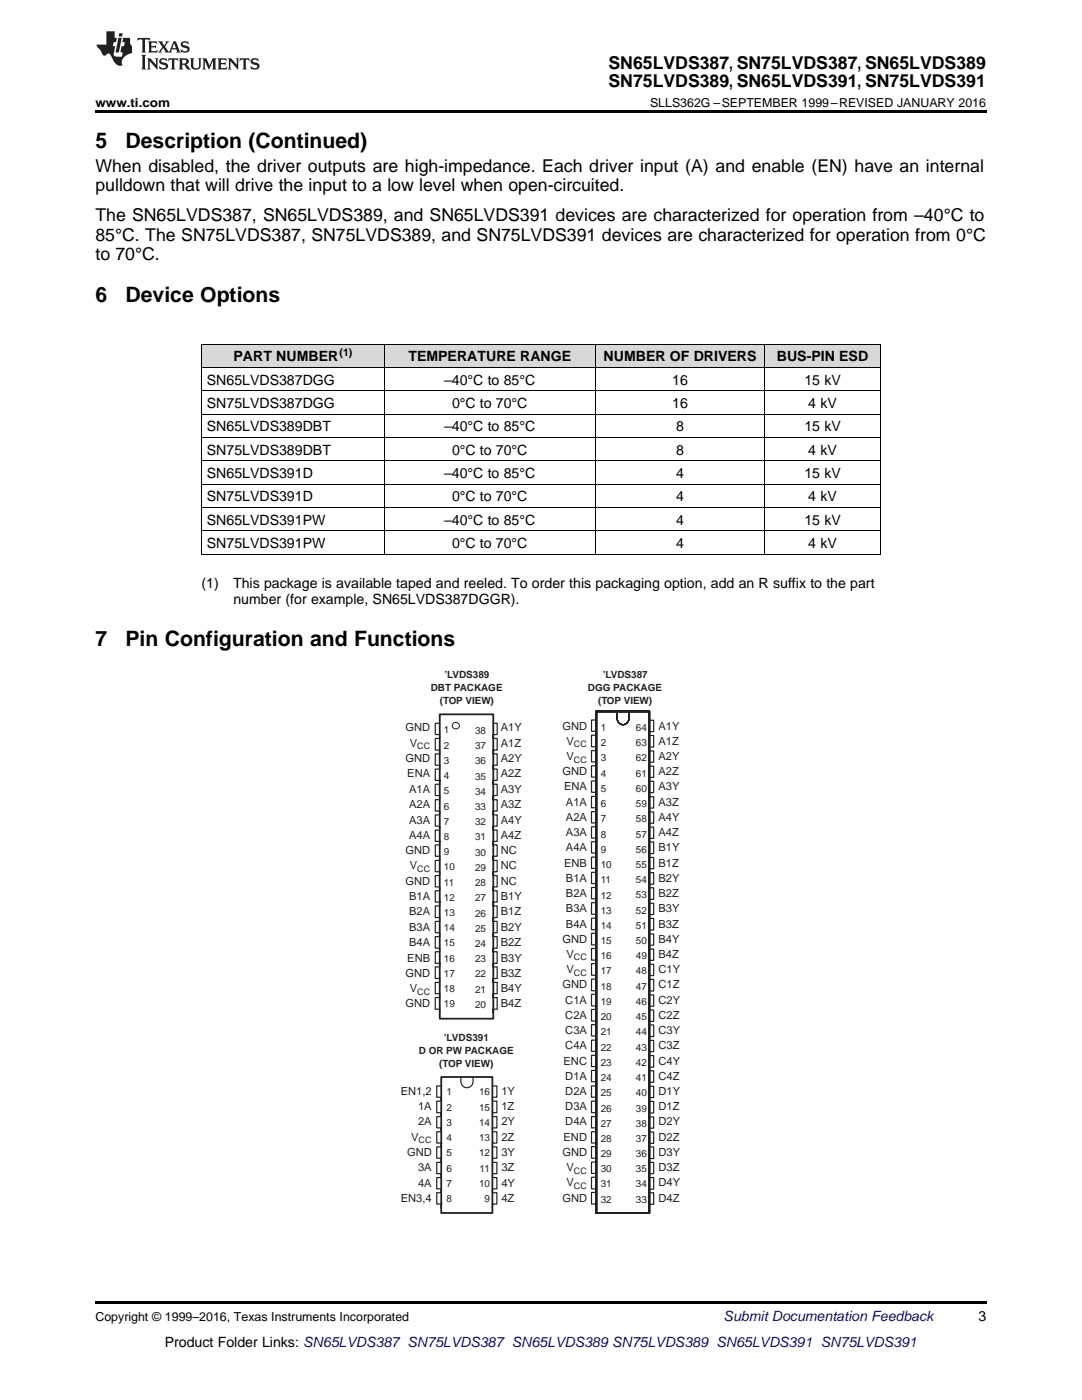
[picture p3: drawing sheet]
<svg xmlns="http://www.w3.org/2000/svg" width="216mm" height="279mm" viewBox="0 0 216 279" stroke-linecap="round" stroke-linejoin="round" font-family="sans-serif">
<g fill="#d8d8d8">
<path d="M40.2 68.7h36.6v4.7h-36.6z"/>
<path d="M76.8 68.7h42v4.7h-42z"/>
<path d="M118.8 68.7h33.8v4.7h-33.8z"/>
<path d="M152.6 68.7h23.1v4.7h-23.1z"/>
</g>
<path d="M19 259.7h177.8v.5h-177.8z" fill="#000"/>
<g fill="none" stroke="#231f20" stroke-width=".24">
<path d="M87.7 155.7h.1M87.7 144.3h-.8v2.3h.8v.8h-.8v2.3h.8v.8h-.8v2.2h.8v.8h-.8v2.2h.8v.8h-.8v2.3h.8v.8h-.8v2.3h.8v.7h-.8v2.3h.8v.8h-.8v2.2h.8v.8M98.3 155.7h.1M98.3 144.3h.9v2.3h-.9v.8h.9v2.3h-.9v.8h.9v2.2h-.9v.8h.9v2.2h-.9v.8h.9v2.3h-.9v.8h.9v2.3h-.9v.7h.9v2.3h-.9v.8h.9v2.2h-.9v.8M118.9 155.1h.1M118.9 143.7h-.9v2.2h.9v.8h-.9v2.3h.9v.8h-.9v2.3h.9v.7h-.9v2.3h.9v.8h-.9v2.2h.9v.8h-.9v2.3h.9v.8h-.9v2.2h.9v.8h-.9v2.3h.9v.7M123.1 141.9v1.2a1.27 1.27 0 0 0 1.2 1.5 1.27 1.27 0 0 0 1.3-1.5v-1.2M129.5 155.1h.1M129.5 143.7h.9v2.3h-.9v.8h.9v2.3h-.9v.8h.9v2.2h-.9v.8h.9v2.2h-.9v.8h.9v2.3h-.9v.8h.9v2.3h-.9v.7h.9v2.3h-.9v.8h.9v2.2h-.9v.8M87.7 167.9h.1M87.7 168.6h-.8v2.3h.8v.8h-.8v2.3h.8v.7h-.8v2.3h.8v.8h-.8v2.2h.8v.8h-.8v2.3h.8v.8h-.8v2.2h.8v.8h-.8v2.3h.8v.7h-.8v2.4h.8v.7h-.8v2.3h.8v.8h-.8v2.2h.8v.8h-.8v2.3h.8v.7M98.3 167.9h.1"/>
<path d="M98.3 168.6h.9v2.3h-.9v.8h.9v2.3h-.9v.7h.9v2.3h-.9v.8h.9v2.2h-.9v.8h.9v2.3h-.9v.8h.9v2.2h-.9v.8h.9v2.3h-.9v.7h.9v2.4h-.9v.7h.9v2.3h-.9v.8h.9v2.2h-.9v.8h.9v2.3h-.9v.7M118.9 167.3h.1M118.9 179.4h.1M118.9 168h-.9v2.2h.9v.9h-.9v2.2h.9v.8h-.9v2.2h.9v.8h-.9v2.3h.9v.7h-.9v2.4h.9v.7h-.9v2.3h.9v.8h-.9v2.3h.9v.7h-.9v2.3h.9v.7h-.9v2.3h.9v.8h-.9v2.3h.9v.7h-.9v2.3h.9v.8h-.9v2.3h.9v.7h-.9v2.2h.9v.9h-.9v2.2h.9v.8h-.9v2.3h.9v.7h-.9v2.3h.9v.8M129.5 167.3h.1M129.5 179.5h.1M129.5 168h.9v2.3h-.9v.8h.9v2.3h-.9v.7h.9v2.4h-.9v.7h.9v2.3h-.9M129.5 179.4v.8M87.7 180h.1M87.7 192.3h.1M98.3 180h.1M98.3 192.3h.1"/>
<path d="M118.9 191.6h.1M129.5 191.7h.1M129.5 180.3h.9v2.2h-.9v.8h.9v2.3h-.9v.8h.9v2.2h-.9v.8h.9v2.3h-.9v.7M129.5 192.4h.9v2.3h-.9v.8h.9v2.3h-.9v.8h.9v2.2h-.9v.8h.9v2.2h-.9v.7h.9v2.4h-.9v.7h.9v2.3h-.9v.8h.9v2.3h-.9v.7h.9v2.3h-.9M118.9 203.8h.1M118.9 215.9h.1M118.9 216.7h-.9v2.3h.9v.7h-.9v2.4h.9v.7h-.9v2.3h.9v.8h-.9v2.2h.9v.8M129.5 203.8h.1M129.5 216h.1M129.5 216.8h.9v2.2h-.9v.8h.9v2.3h-.9v.8h.9v2.3h-.9v.7h.9v2.3h-.9v.8M129.5 215.9v.8M118.9 228.1h.1"/>
<path d="M118.9 228.8h-.9v2.3h.9v.8h-.9v2.3h.9v.7h-.9v2.4h.9v.7h-.9v2.3h.9v.7M129.5 228.2h.1M129.5 228.9h.9v2.3h-.9v.8h.9v2.2h-.9v.8h.9v2.3h-.9v.7h.9v2.4h-.9v.7M118.9 240.3h.1M129.5 240.4h.1"/>
</g>
<path d="M87.7 142.6h10.7v60.7h-10.7zM119 142h10.5v100.1h-10.5z" fill="none" stroke="#231f20" stroke-width=".36"/>
<path d="M91 144.9h.1" fill="none" stroke="#231f20" stroke-width=".2"/>
<circle cx="90.9" cy="144.8" r=".69" fill="#fff"/>
<circle cx="90.9" cy="144.8" r=".69" fill="none" stroke="#231f20" stroke-width=".2"/>
<path d="M88 216.7h-.8v2.3h.8v.7h-.8v2.4h.8v.7h-.8v2.3h.8v.8h-.8v2.2h.8v.8h-.8v2.2h.8v.9h-.8v2.2h.8v.8h-.8v2.3h.8v.7h-.8v2.3h.8v.8M92 214.9v.9a1.21 1.21 0 0 0 1.2 1.3 1.21 1.21 0 0 0 1.2-1.3v-.9M98.3 216.7h.8v2.3h-.8v.7h.8v2.4h-.8v.7h.8v2.3h-.8v.8h.8v2.2h-.8v.8h.8v2.2h-.8v.9h.8v2.2h-.8v.8h.8v2.3h-.8v.7h.8v2.3h-.8v.8M88 228.1h.1M98.3 228.1h.1M88 240.3h.1M98.3 240.3h.1" fill="none" stroke="#231f20" stroke-width=".24"/>
<path d="M88 214.9h10.3v27.2h-10.3z" fill="none" stroke="#231f20" stroke-width=".36"/>
<g fill="none" stroke="#000" stroke-width=".2">
<path d="M40.2 68.7h135.4v41.9M40.2 78h135.4M40.2 73.3h135.4M40.3 68.7v41.9M76.7 68.7v41.9M118.7 68.7v41.9M152.6 68.7v41.9M40.2 96.6h135.4M40.2 92h135.4M40.2 87.3h135.4M40.2 82.6h135.4M40.2 110.6h135.5"/>
<path d="M40.2 105.9h135.4M40.2 101.3h135.4"/>
</g>
<path d="M19 22h177.8v.5h-177.8zM40.2 110.6h.1zM118.7 110.6h.1zM152.5 110.6h.1zM175.6 110.6h.1z" fill="#000"/>
<g fill="#231f20">
<path d="M27.5 7.6l-.1 .5 .4-.2h.6v.1v2.1l-.2 .4h1l-.3-.4v-2.1l.1-.1h.5l.5 .2-.2-.5zM29.5 8.3l.2 .3v1.5l-.2 .4h1.8l.2-.6a1.04 1.04 0 0 1-1.3 .2v-.7h.6l.3 .2v-.6l-.3 .2h-.6v-.6l.8-.1 .4 .3-.2-.5zM31.5 8.3l.9 1.1-.9 1.1h.8l-.2-.2 .5-.7 .4 .7-.2 .2h1.5l-.1-.2 .1-.4h.9l.1 .4-.2 .2h1l-.3-.3-.7-1.9h-.5l-.9 2-.8-1 .9-1h-.8l.1 .3-.3 .5-.4-.6 .2-.2zM34.7 8.6l.4 1h-.7zM36.3 8.4a.63 .63 0 0 0-.2 .7 .63 .63 0 0 0 .6 .4l.6 .2 .1 .2a.75 .75 0 0 1-.7 .4 .75 .75 0 0 1-.6-.5l.1 .7 .1-.1a1.11 1.11 0 0 0 1.5-.6 1.13 1.13 0 0 0-1.2-.8l-.1-.4a1.04 1.04 0 0 1 1.2 .2l-.2-.5-.1 .1-.5-.2zM28.2 10.9l.2 .4v2.2l-.2 .4h1l-.3-.4v-2.2l.3-.4zM29.3 11.6l.3 .4v1.5l-.3 .4h.8l-.2-.4v-1.3l1.5 1.7v-1.9l.2-.4h-.7l.2 .4v.9l-1.1-1.3zM32 11.8a.62 .62 0 0 0-.2 .7 .62 .62 0 0 0 .6 .4l.6 .1 .1 .3a.76 .76 0 0 1-.7 .3 .76 .76 0 0 1-.6-.4l.1 .7 .1-.1a1.11 1.11 0 0 0 1.5-.6 1.13 1.13 0 0 0-1.2-.8l-.1-.4a1.04 1.04 0 0 1 1.2 .2l-.2-.6-.1 .1-.5-.1zM33.7 11.6l-.2 .6a.61 .61 0 0 1 .8-.3v1.6l-.2 .4h.9l-.2-.4v-1.6a.63 .63 0 0 1 .8 .3l-.2-.6zM35.6 11.6l.3 .4v1.5l-.3 .4h1l-.2-.2v-.8l.5 .2a.76 .76 0 0 0 1.2 .7l-1-1a.58 .58 0 0 0 .6-.5 .58 .58 0 0 0-.5-.6zM36.4 11.9h.1a.45 .45 0 0 1 .5 .1 .45 .45 0 0 1 .1 .5l-.7 .2zM37.9 11.6l.2 .2a2.17 2.17 0 0 0 .3 1.9 .99 .99 0 0 0 1.6-.6v-1.1l.2-.4h-.7l.2 .2a1.92 1.92 0 0 1-.2 1.8 .6 .6 0 0 1-.9-.5v-1.1l.2-.4zM40.4 11.6l.2 .4v1.5l-.2 .4h.7l-.2-.4v-1.4l.8 1.8 .8-1.8v1.4l-.2 .4h.9l-.2-.4v-1.5l.2-.4h-.8l-.6 1.5-.6-1.5zM43.4 11.6l.2 .4v1.5l-.2 .4h1.8l.2-.6a1.04 1.04 0 0 1-1.3 .1v-.6h.5l.4 .2v-.6l-.4 .2h-.5v-.7h.8l.3 .3-.1-.6zM45.5 11.6l.2 .4v1.5l-.2 .4h.7l-.2-.4v-1.3l1.5 1.7v-1.9l.2-.4h-.7l.2 .4v.9l-1.1-1.3zM47.9 11.6l-.1 .6a.61 .61 0 0 1 .8-.3v1.6l-.3 .4h1l-.3-.4 .1-1.6a.63 .63 0 0 1 .7 .3l-.1-.6zM50.2 11.8a.62 .62 0 0 0-.2 .7 .62 .62 0 0 0 .6 .4l.6 .1 .2 .3a.76 .76 0 0 1-.8 .3 .76 .76 0 0 1-.6-.4l.1 .7 .2-.1a1.11 1.11 0 0 0 1.5-.6 1.13 1.13 0 0 0-1.3-.8l-.1-.4a1.04 1.04 0 0 1 1.2 .2l-.1-.6-.2 .1-.5-.1z"/>
<path d="M21.2 6.3v2.6h-1.9l.1 .4 .7 .9a.91 .91 0 0 0 1 .8 .56 .56 0 0 1 .5-.3 .56 .56 0 0 1 .5 .3l.4 .8a1.53 1.53 0 0 0 1.9 1.2 1.54 1.54 0 0 1 1-2.1l.9-.3v-1.4a1.52 1.52 0 0 1-.3-1.6h-1.4l-.2 .8h.5l-.2 .8h-.4l-.2 1v.2l.4 .1-.2 .8a1.93 1.93 0 0 1-1.6-.3l.3-1.8h-.5l.2-.8h.4l.2-.8h-.4v-1.3zM23.6 7.6l-.6 2.9h.7l.6-2.9zM23.8 6.6l-.1 .7h.6l.2-.7z"/>
</g>
<g font-size="4.2">
<text x="19" y="29.6">5</text>
<text x="25" y="29.6">Description (Continued)</text>
<text x="19" y="60.3">6</text>
<text x="25" y="60.3">Device Options</text>
<text x="19" y="128.9">7</text>
<text x="25" y="128.9">Pin Configuration and Functions</text>
</g>
<g font-size="3.5">
<text x="121.4" y="13.8">SN65LVDS387, SN75LVDS387, SN65LVDS389</text>
<text x="121.4" y="17.3">SN75LVDS389, SN65LVDS391, SN75LVDS391</text>
<text x="19" y="34.3">When disabled, the driver outputs are high-impedance. Each driver input (A) and enable (EN) have an internal</text>
<text x="19" y="38.2">pulldown that will drive the input to a low level when open-circuited.</text>
<text x="19" y="44.1">The SN65LVDS387, SN65LVDS389, and SN65LVDS391 devices are characterized for operation from –40°C to</text>
<text x="19" y="48">85°C. The SN75LVDS387, SN75LVDS389, and SN75LVDS391 devices are characterized for operation from 0°C</text>
<text x="19" y="51.9">to 70°C.</text>
</g>
<g font-size="2.8">
<text x="41.3" y="76.8">SN65LVDS387DGG</text>
<text x="46.6" y="72.1">PART NUMBER</text>
<text x="81.5" y="72.1">TEMPERATURE RANGE</text>
<text x="88.6" y="76.8">–40°C to 85°C</text>
<text x="120.4" y="72.1">NUMBER OF DRIVERS</text>
<text x="134.1" y="76.8">16</text>
<text x="155" y="72.1">BUS-PIN ESD</text>
<text x="160.5" y="76.8">15 kV</text>
<text x="41.3" y="81.4">SN75LVDS387DGG</text>
<text x="90.2" y="81.4">0°C to 70°C</text>
<text x="134.1" y="81.4">16</text>
<text x="161.3" y="81.4">4 kV</text>
<text x="41.3" y="86.1">SN65LVDS389DBT</text>
<text x="88.6" y="86.1">–40°C to 85°C</text>
<text x="134.9" y="86.1">8</text>
<text x="160.5" y="86.1">15 kV</text>
<text x="41.3" y="90.7">SN75LVDS389DBT</text>
<text x="41.3" y="95.4">SN65LVDS391D</text>
<text x="88.6" y="95.4">–40°C to 85°C</text>
<text x="90.2" y="90.7">0°C to 70°C</text>
<text x="134.9" y="90.7">8</text>
<text x="134.9" y="95.4">4</text>
<text x="160.5" y="95.4">15 kV</text>
<text x="161.3" y="90.7">4 kV</text>
<text x="41.3" y="100">SN75LVDS391D</text>
<text x="90.2" y="100">0°C to 70°C</text>
<text x="134.9" y="100">4</text>
<text x="161.3" y="100">4 kV</text>
<text x="41.3" y="104.7">SN65LVDS391PW</text>
<text x="88.6" y="104.7">–40°C to 85°C</text>
<text x="134.9" y="104.7">4</text>
<text x="160.5" y="104.7">15 kV</text>
<text x="41.3" y="109.4">SN75LVDS391PW</text>
<text x="90.2" y="109.4">0°C to 70°C</text>
<text x="134.9" y="109.4">4</text>
<text x="161.3" y="109.4">4 kV</text>
<text x="40.2" y="117.3">(1)</text>
<text x="46.5" y="117.3">This package is available taped and reeled. To order this packaging option, add an R suffix to the part</text>
<text x="46.6" y="120.5">number (for example, SN65LVDS387DGGR).</text>
<text x="195.3" y="263.6">3</text>
<text x="32.9" y="268.9">Product Folder Links: SN65LVDS387 SN75LVDS387 SN65LVDS389 SN75LVDS389 SN65LVDS391 SN75LVDS391</text>
</g>
<text font-size="2.8" fill="#0000c8" x="144.4" y="263.6">Submit Documentation Feedback</text>
<g font-size="2.5">
<text x="19" y="21.4">www.ti.com</text>
<text x="129.7" y="21.4">SLLS362G –SEPTEMBER 1999–REVISED JANUARY 2016</text>
<text x="19" y="263.6">Copyright © 1999–2016, Texas Instruments Incorporated</text>
</g>
<g font-size="2.2" fill="#231f20">
<text x="80.9" y="145.9">GND</text>
<text x="81.7" y="149">V</text>
<text x="99.9" y="145.9">A1Y</text>
<text x="99.9" y="149">A1Z</text>
<text x="112.2" y="145.6">GND</text>
<text x="113" y="148.6">V</text>
<text x="131.4" y="145.6">A1Y</text>
<text x="131.4" y="148.6">A1Z</text>
<text x="80.9" y="152.1">GND</text>
<text x="81.3" y="155.1">ENA</text>
<text x="99.9" y="152.1">A2Y</text>
<text x="99.9" y="155.1">A2Z</text>
<text x="112.2" y="154.7">GND</text>
<text x="113" y="151.7">V</text>
<text x="131.4" y="151.7">A2Y</text>
<text x="131.4" y="154.7">A2Z</text>
<text x="81.6" y="158.2">A1A</text>
<text x="81.6" y="161.3">A2A</text>
<text x="99.9" y="158.2">A3Y</text>
<text x="99.9" y="161.3">A3Z</text>
<text x="112.6" y="157.8">ENA</text>
<text x="112.9" y="160.8">A1A</text>
<text x="131.4" y="157.8">A3Y</text>
<text x="131.4" y="160.8">A3Z</text>
<text x="81.6" y="164.4">A3A</text>
<text x="81.6" y="167.4">A4A</text>
<text x="99.9" y="164.4">A4Y</text>
<text x="99.9" y="167.4">A4Z</text>
<text x="112.9" y="163.8">A2A</text>
<text x="112.9" y="166.9">A3A</text>
<text x="131.4" y="163.8">A4Y</text>
<text x="131.4" y="166.9">A4Z</text>
<text x="80.9" y="170.5">GND</text>
<text x="81.7" y="173.5">V</text>
<text x="99.9" y="170.5">NC</text>
<text x="99.9" y="173.5">NC</text>
<text x="112.6" y="173">ENB</text>
<text x="112.9" y="169.9">A4A</text>
<text x="131.4" y="169.9">B1Y</text>
<text x="131.4" y="173">B1Z</text>
<text x="80.9" y="176.6">GND</text>
<text x="81.6" y="179.6">B1A</text>
<text x="99.9" y="176.6">NC</text>
<text x="99.9" y="179.6">B1Y</text>
<text x="112.9" y="176">B1A</text>
<text x="112.9" y="179">B2A</text>
<text x="131.4" y="176">B2Y</text>
<text x="131.4" y="179">B2Z</text>
<text x="81.6" y="182.7">B2A</text>
<text x="81.6" y="185.8">B3A</text>
<text x="99.9" y="182.7">B1Z</text>
<text x="99.9" y="185.8">B2Y</text>
<text x="112.9" y="182">B3A</text>
<text x="112.9" y="185.1">B4A</text>
<text x="131.4" y="182">B3Y</text>
<text x="131.4" y="185.1">B3Z</text>
<text x="81.3" y="191.9">ENB</text>
<text x="81.6" y="188.8">B4A</text>
<text x="99.9" y="188.8">B2Z</text>
<text x="99.9" y="191.9">B3Y</text>
<text x="112.2" y="188.2">GND</text>
<text x="113" y="191.2">V</text>
<text x="131.4" y="188.2">B4Y</text>
<text x="131.4" y="191.2">B4Z</text>
<text x="80.9" y="194.9">GND</text>
<text x="99.9" y="194.9">B3Z</text>
<text x="112.2" y="197.2">GND</text>
<text x="113" y="194.2">V</text>
<text x="131.4" y="194.2">C1Y</text>
<text x="131.4" y="197.2">C1Z</text>
<text x="80.9" y="201">GND</text>
<text x="81.7" y="198">V</text>
<text x="99.9" y="198">B4Y</text>
<text x="99.9" y="201">B4Z</text>
<text x="112.8" y="200.3">C1A</text>
<text x="112.8" y="203.4">C2A</text>
<text x="131.4" y="200.3">C2Y</text>
<text x="131.4" y="203.4">C2Z</text>
<text x="112.8" y="206.4">C3A</text>
<text x="112.8" y="209.4">C4A</text>
<text x="131.4" y="206.4">C3Y</text>
<text x="131.4" y="209.4">C3Z</text>
<text x="112.4" y="212.4">ENC</text>
<text x="112.8" y="215.5">D1A</text>
<text x="131.4" y="212.4">C4Y</text>
<text x="131.4" y="215.5">C4Z</text>
<text x="80" y="218.4">EN1,2</text>
<text x="83.4" y="221.5">1A</text>
<text x="100" y="218.4">1Y</text>
<text x="100" y="221.5">1Z</text>
<text x="112.8" y="218.6">D2A</text>
<text x="112.8" y="221.6">D3A</text>
<text x="131.4" y="218.6">D1Y</text>
<text x="131.4" y="221.6">D1Z</text>
<text x="82" y="227.6">V</text>
<text x="83.4" y="224.6">2A</text>
<text x="100" y="224.6">2Y</text>
<text x="100" y="227.6">2Z</text>
<text x="112.4" y="227.6">END</text>
<text x="112.8" y="224.6">D4A</text>
<text x="131.4" y="224.6">D2Y</text>
<text x="131.4" y="227.6">D2Z</text>
<text x="81.2" y="230.7">GND</text>
<text x="83.4" y="233.8">3A</text>
<text x="100" y="230.7">3Y</text>
<text x="100" y="233.8">3Z</text>
<text x="112.2" y="230.7">GND</text>
<text x="113" y="233.8">V</text>
<text x="131.4" y="230.7">D3Y</text>
<text x="131.4" y="233.8">D3Z</text>
<text x="80" y="239.9">EN3,4</text>
<text x="83.4" y="236.8">4A</text>
<text x="100" y="236.8">4Y</text>
<text x="100" y="239.9">4Z</text>
<text x="112.2" y="239.8">GND</text>
<text x="113" y="236.8">V</text>
<text x="131.4" y="236.8">D4Y</text>
<text x="131.4" y="239.8">D4Z</text>
</g>
<text font-size="2.1" x="67.8" y="71">(1)</text>
<g font-size="2" fill="#231f20">
<text x="86" y="137.9">DBT PACKAGE</text>
<text x="88.7" y="135.3">’LVDS389</text>
<text x="117.3" y="137.9">DGG PACKAGE</text>
<text x="120.3" y="135.3">’LVDS387</text>
<text x="87.7" y="140.4">(TOP VIEW)</text>
<text x="119.3" y="140.4">(TOP VIEW)</text>
<text x="88.6" y="146.4">1</text>
<text x="88.6" y="149.4">2</text>
<text x="94.8" y="146.5">38</text>
<text x="94.8" y="149.5">37</text>
<text x="119.9" y="145.9">1</text>
<text x="119.9" y="148.9">2</text>
<text x="126.9" y="145.9">64</text>
<text x="126.9" y="148.9">63</text>
<text x="88.6" y="152.4">3</text>
<text x="88.6" y="155.5">4</text>
<text x="94.8" y="152.5">36</text>
<text x="94.8" y="155.6">35</text>
<text x="119.9" y="151.9">3</text>
<text x="119.9" y="155">4</text>
<text x="126.9" y="151.9">62</text>
<text x="126.9" y="155">61</text>
<text x="88.6" y="158.5">5</text>
<text x="88.6" y="161.6">6</text>
<text x="94.8" y="158.7">34</text>
<text x="94.8" y="161.7">33</text>
<text x="119.9" y="158.1">5</text>
<text x="119.9" y="161.1">6</text>
<text x="126.9" y="158.1">60</text>
<text x="126.9" y="161.1">59</text>
<text x="88.6" y="164.6">7</text>
<text x="88.6" y="167.6">8</text>
<text x="94.8" y="164.7">32</text>
<text x="94.8" y="167.7">31</text>
<text x="119.9" y="164.1">7</text>
<text x="119.9" y="167.1">8</text>
<text x="126.9" y="164.1">58</text>
<text x="126.9" y="167.1">57</text>
<text x="88.6" y="170.6">9</text>
<text x="88.6" y="173.7">10</text>
<text x="94.8" y="170.8">30</text>
<text x="94.8" y="173.8">29</text>
<text x="119.9" y="170.2">9</text>
<text x="119.9" y="173.2">10</text>
<text x="126.9" y="170.2">56</text>
<text x="126.9" y="173.2">55</text>
<text x="88.6" y="176.8">11</text>
<text x="88.6" y="179.8">12</text>
<text x="94.8" y="176.9">28</text>
<text x="94.8" y="179.9">27</text>
<text x="119.9" y="176.3">11</text>
<text x="119.9" y="179.3">12</text>
<text x="126.9" y="176.3">54</text>
<text x="126.9" y="179.3">53</text>
<text x="88.6" y="182.8">13</text>
<text x="88.6" y="185.8">14</text>
<text x="94.8" y="182.9">26</text>
<text x="94.8" y="186">25</text>
<text x="119.9" y="182.3">13</text>
<text x="119.9" y="185.4">14</text>
<text x="126.9" y="182.3">52</text>
<text x="126.9" y="185.4">51</text>
<text x="88.6" y="188.9">15</text>
<text x="88.6" y="191.9">16</text>
<text x="94.8" y="189">24</text>
<text x="119.9" y="188.4">15</text>
<text x="119.9" y="191.4">16</text>
<text x="126.9" y="188.4">50</text>
<text x="126.9" y="191.4">49</text>
<text x="88.6" y="194.9">17</text>
<text x="94.8" y="192">23</text>
<text x="94.8" y="195">22</text>
<text x="119.9" y="194.5">17</text>
<text x="119.9" y="197.5">18</text>
<text x="126.9" y="194.5">48</text>
<text x="126.9" y="197.5">47</text>
<text x="88.6" y="198">18</text>
<text x="88.6" y="201">19</text>
<text x="94.8" y="198.1">21</text>
<text x="94.8" y="201.2">20</text>
<text x="119.9" y="200.6">19</text>
<text x="119.9" y="203.6">20</text>
<text x="126.9" y="200.6">46</text>
<text x="126.9" y="203.6">45</text>
<text x="88.6" y="207.8">’LVDS391</text>
<text x="119.9" y="206.6">21</text>
<text x="119.9" y="209.7">22</text>
<text x="126.9" y="206.6">44</text>
<text x="126.9" y="209.7">43</text>
<text x="83.6" y="210.4">D OR PW PACKAGE</text>
<text x="87.6" y="212.9">(TOP VIEW)</text>
<text x="119.9" y="212.7">23</text>
<text x="119.9" y="215.7">24</text>
<text x="126.9" y="212.7">42</text>
<text x="126.9" y="215.7">41</text>
<text x="89.1" y="218.6">1</text>
<text x="89.1" y="221.6">2</text>
<text x="95.6" y="218.6">16</text>
<text x="95.6" y="221.6">15</text>
<text x="119.9" y="218.8">25</text>
<text x="119.9" y="221.8">26</text>
<text x="126.9" y="218.8">40</text>
<text x="126.9" y="221.8">39</text>
<text x="89.1" y="224.7">3</text>
<text x="89.1" y="227.8">4</text>
<text x="95.6" y="224.7">14</text>
<text x="95.6" y="227.8">13</text>
<text x="119.9" y="224.9">27</text>
<text x="119.9" y="227.9">28</text>
<text x="126.9" y="224.9">38</text>
<text x="126.9" y="227.9">37</text>
<text x="89.1" y="230.8">5</text>
<text x="89.1" y="233.8">6</text>
<text x="95.6" y="230.8">12</text>
<text x="95.7" y="233.8">11</text>
<text x="119.9" y="230.9">29</text>
<text x="119.9" y="233.9">30</text>
<text x="126.9" y="230.9">36</text>
<text x="126.9" y="233.9">35</text>
<text x="89.1" y="236.8">7</text>
<text x="89.1" y="239.9">8</text>
<text x="95.6" y="236.8">10</text>
<text x="96.7" y="239.9">9</text>
<text x="119.9" y="237">31</text>
<text x="126.9" y="237">34</text>
<text x="119.9" y="240.1">32</text>
<text x="126.9" y="240.1">33</text>
</g>
<g font-size="1.8" fill="#231f20">
<text x="83.2" y="149.5">CC</text>
<text x="114.5" y="149.1">CC</text>
<text x="114.5" y="152.2">CC</text>
<text x="83.2" y="174">CC</text>
<text x="114.5" y="191.7">CC</text>
<text x="114.5" y="194.7">CC</text>
<text x="83.2" y="198.5">CC</text>
<text x="83.5" y="228.1">CC</text>
<text x="114.5" y="234.2">CC</text>
<text x="114.5" y="237.3">CC</text>
</g>
</svg>
